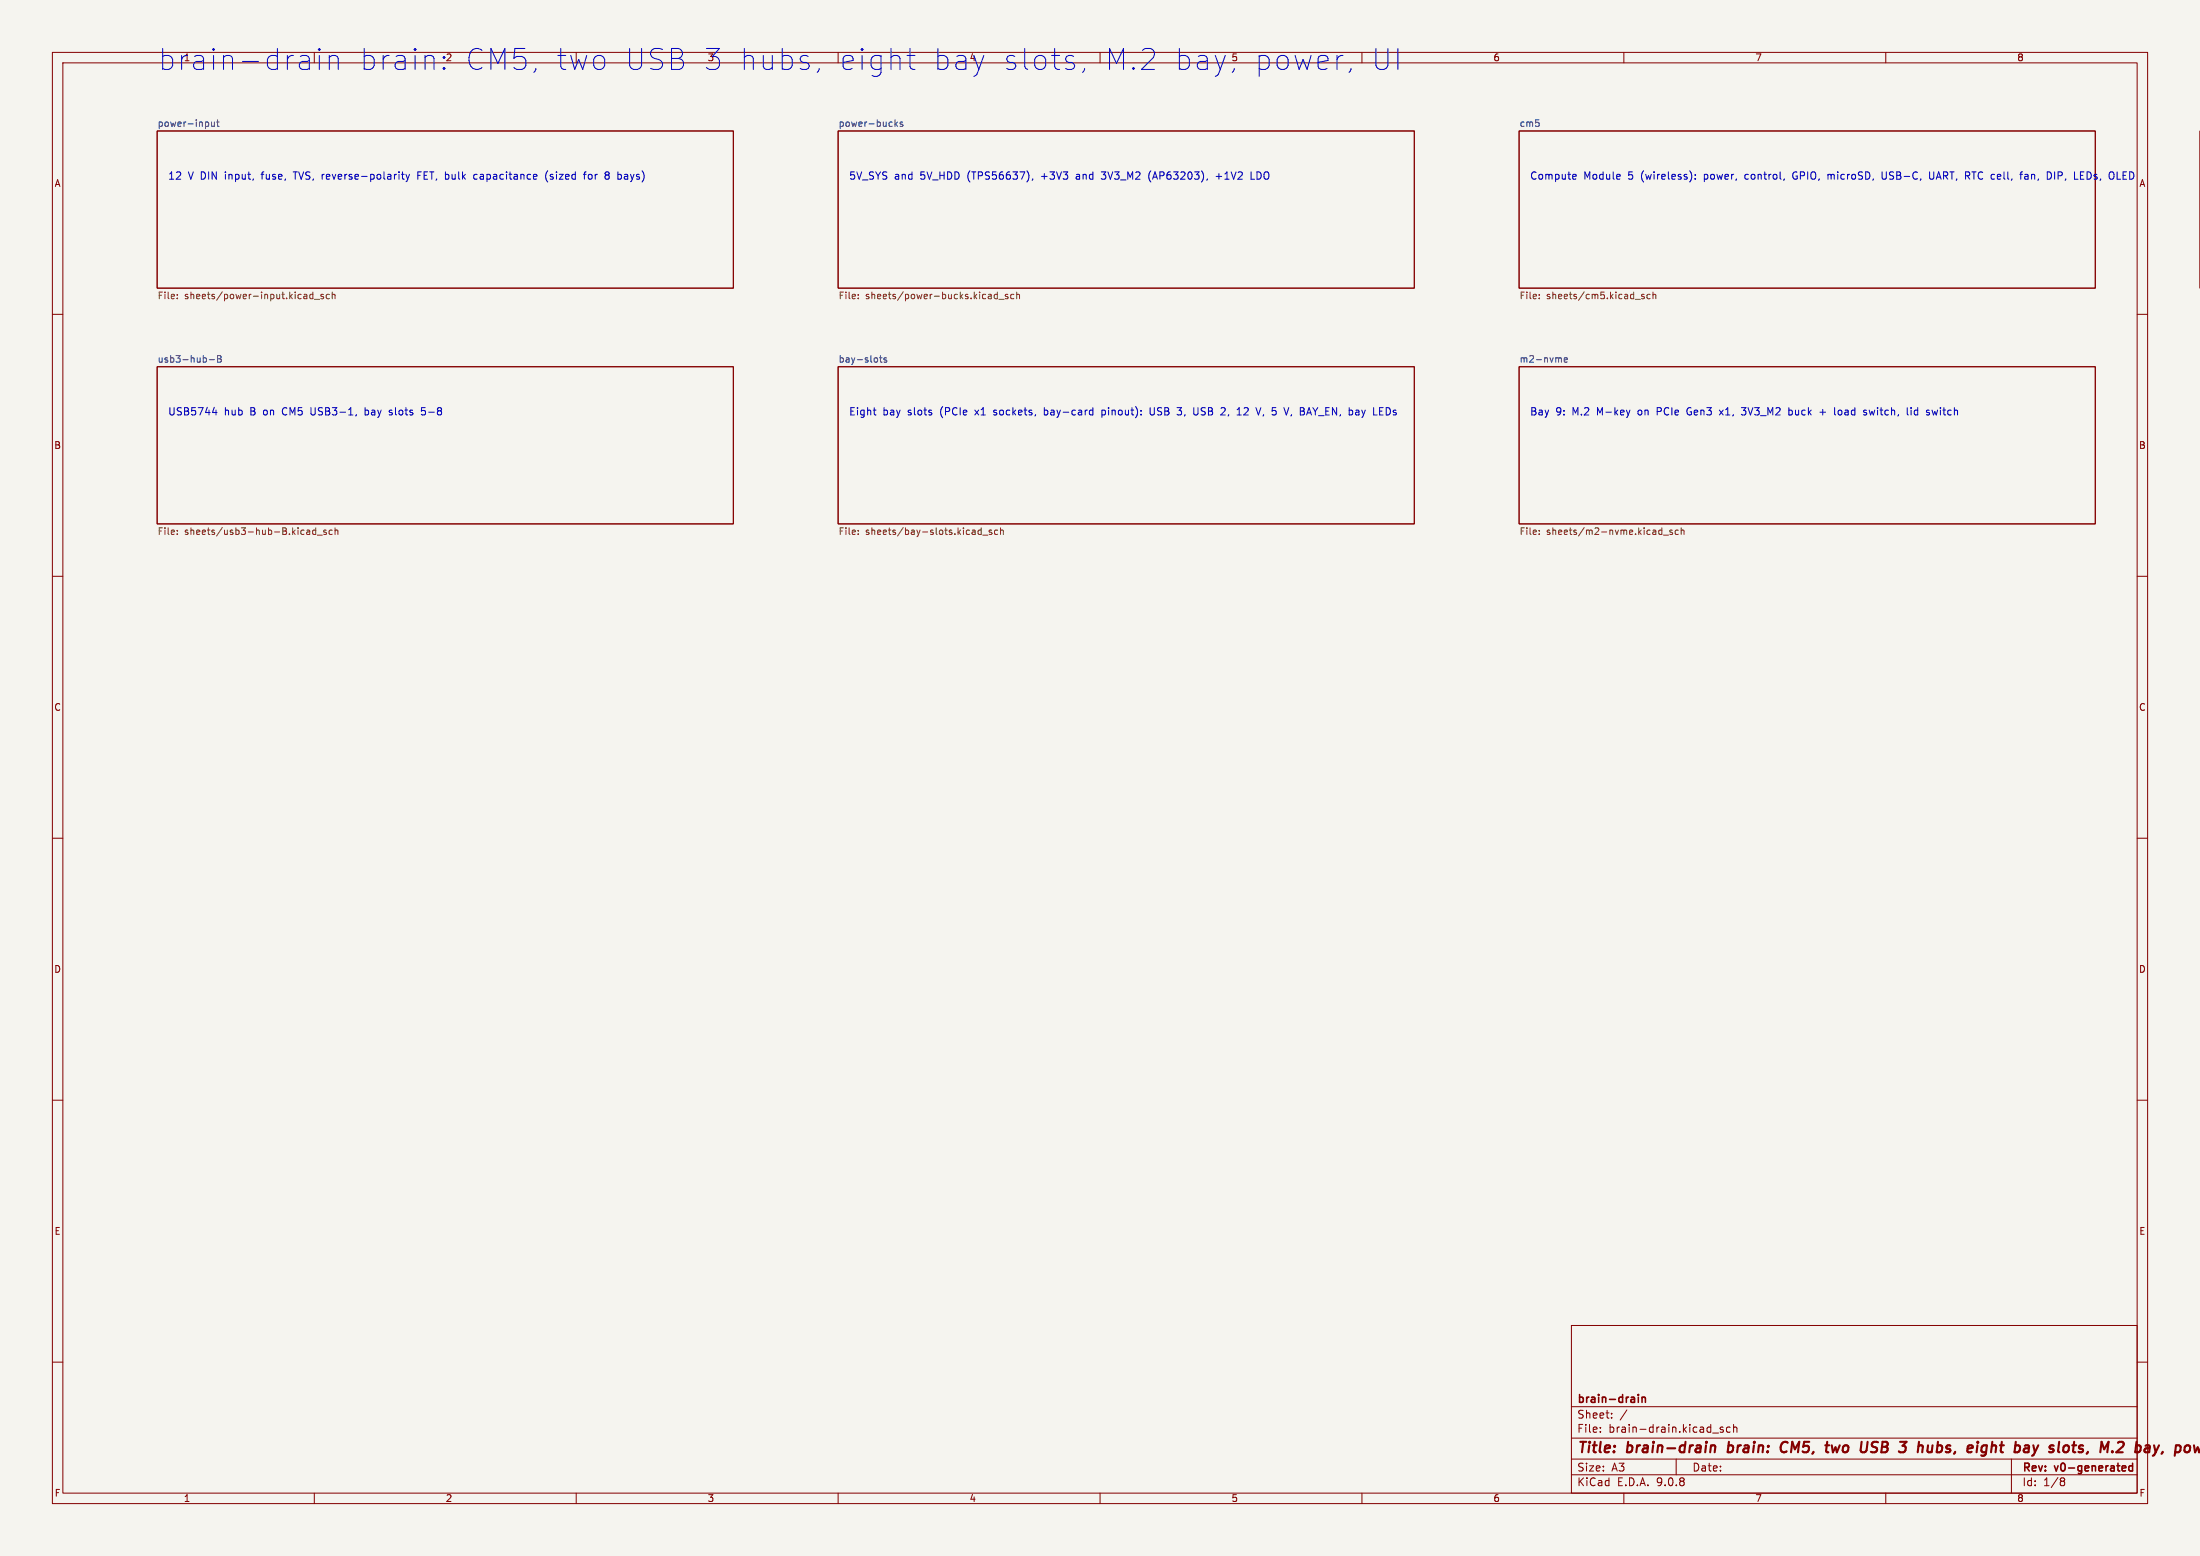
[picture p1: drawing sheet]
<svg xmlns="http://www.w3.org/2000/svg" width="420mm" height="297mm" viewBox="0 0 420 297" stroke-linecap="round" stroke-linejoin="round" font-family="sans-serif">
<path d="M0 0h420v297h-420z" fill="#f5f4ef" stroke="#f5f4ef" stroke-width=".19"/>
<g fill="none" stroke="#840000" stroke-width=".19">
<path d="M10 10h400v277h-400zM12 12h396v273h-396zM60 10v2M310 10v2M360 10v2M30 25h110v30h-110zM160 25h110v30h-110zM290 25h110v30h-110zM420 25v30M10 60h2M30 70h110v30h-110zM160 70h110v30h-110z"/>
<path d="M290 70h110v30h-110zM408 60h2M10 110h2M408 110h2M10 160h2M408 160h2M10 210h2M408 210h2M300 253h108v32h-108zM10 260h2M300 278.5h108M300 274.5h108"/>
<path d="M300 268.5h108M305.5 273.2v.2M305.5 272.5v.1M307.7 270.5v.2M307.7 269.8v.1M310.6 269.1l-1.3 1.9M320 278.5v3M326.9 273.5h1.2M328.9 272.5l-.3-.1-.2 .2v.2l.5 .2v.3h-.5M330.3 272.5l-.4-.1-.3 .3 .1 .6h.6M330.9 272.5l.3-.1 .3 .1 .1 .9M330.9 271.9v1.5"/>
<path d="M384 278.5v6.5M408 260h2M60 285v2M110 285v2M160 285v2M210 285v2M260 285v2M300 281.5h108M310 285v2M360 285v2M393.6 282.7h.3M393.9 282.7l.2 .2 .1 .4-.2 .2-.4 .1"/>
<path d="M394.2 282.4l-.3 .3"/>
</g>
<path d="M312.8 266.2v.1M312.8 266.7v1M313.5 266.7v1M313.5 266.8l.2-.1 .3 .1 .1 .9M407.1 279.3v1.5M407.1 279.9l-.4-.1-.3 .3 .1 .6h.6" fill="none" stroke="#840000" stroke-width=".3"/>
<g fill="none" stroke="#840000" stroke-width=".4">
<path d="M326.6 276.1a.49 .49 0 0 1 .9 .1l-.2 1M326.6 275.9l-.1 1.3M329.8 277.1l.2 .1M330.1 275.2l-.3 2M340.9 275.2a1.07 1.07 0 0 0-.9 .8 1.07 1.07 0 0 0 .5 1.2l.5-.1M348.5 275.9h.7M348.9 277.2h.1M349.7 275.9l.2 1.3 .5-.9M357.2 277.1l.7 .1M357.8 275.2l-.2 .1a.46 .46 0 0 0-.3 .5 .46 .46 0 0 0 .4 .4l.3 .1M369.7 277.1l.6 .1M370 275.2l-.3 2"/>
<path d="M370.5 275.9l-.6 .1M379.1 275.9l.2 .1M379.3 275.9l-.2 1.6M380.3 275.2l-.2 2M380.5 275.9l-.3 .2M397 276.4l.4 .1 .3 .3-.2 .3-.5 .1M397 276h.7M407.6 277.1h.8M407.9 275.2l-.3 2M408.4 275.9l-.6 .1M415.3 277.1l.5 .1M415.4 275.9l-.2 2"/>
<path d="M416 275.9l-.6 .1"/>
</g>
<g fill="none" stroke="#006464" stroke-width=".19">
<path d="M39.8 23.4v.6M40.4 23.3v.8h.3l.2-.1M40.9 23.3v.8M41.3 23.3h.5M41.5 22.9v1.1l.3 .1M170.9 22.9v1.2M171 23.7l.3 .4M171.3 23.3l-.4 .5M172.3 23.4l-.3-.1-.2 .2 .1 .2 .4 .1v.3h-.5M40 68.7h.9M41.5 67.9h.5l.2 .2-.2 .4 .2 .1 .1 .3-.3 .2h-.5zM41.5 68.5h.5"/>
<path d="M167.9 68.3h.5M168.1 67.9v1.1l.3 .1M169.2 68.4l-.3-.1-.2 .2 .1 .2 .4 .1v.3h-.5M297.9 68.3l.2 .2v.6M298.6 68.7l.6-.1v-.2l-.4-.1-.2 .2 .1 .6h.5"/>
</g>
<g fill="none" stroke="#725600" stroke-width=".19">
<path d="M33.8 56.9v.1M33.8 56.2v.2M59.7 56.2h-.3l-.3 .2 .1 .6h.5M59.7 55.8v1.2M60 57.1h1M61.7 56.2h-.3l-.2 .2 .1 .1 .4 .2v.3h-.5M62.9 56.2h-.4l-.2 .2 .1 .6h.5M63.4 56.3l.2-.1h.3l.1 .8M63.4 55.8v1.2M163.8 56.9v.1M163.8 56.2v.2M189.8 56.8l.2 .2h.4"/>
<path d="M190.4 55.8v1.2M190.4 56.2h-.4l-.2 .2M190.7 57.1h1M192.4 56.2h-.3l-.2 .2 .1 .1 .4 .2v.3h-.5M193.5 56.2h-.3l-.3 .2 .2 .6h.4M194.1 56.3l.2-.1h.3v.8M194.1 55.8v1.2M293.8 56.9v.1M293.8 56.2v.2M312.2 57.1h.9M313.9 56.2h-.3l-.2 .2v.1l.5 .2v.3h-.5M315 56.2h-.3l-.3 .2 .1 .6h.5"/>
<path d="M315.6 56.3l.1-.1h.3l.1 .8M315.6 55.8v1.2M33.8 101.2v.2M33.8 101.9v.1M58.7 101.2l.4 .2v.6M59.1 102h-.4M59.1 101.5h-.4M60.3 101.2h-.4l-.2 .2 .1 .6h.5M60.3 100.8v1.2M60.6 102.1h.9M62.3 101.2h-.3l-.2 .2 .1 .1 .4 .2v.3h-.5M63.4 101.2h-.3l-.3 .2 .1 .6h.5"/>
<path d="M64 101.3l.1-.1h.4v.8M64 100.8v1.2M163.8 101.2v.2M163.8 101.9v.1M186.8 102h.5M186.8 101.2h.5M187.3 100.8v1.2M187.6 102.1h1M189.3 101.2h-.3l-.2 .2 .1 .1 .4 .2v.3h-.5M190.5 101.2h-.4l-.2 .2 .1 .6h.5M191 101.3l.2-.1h.3v.8M191 100.8v1.2"/>
<path d="M293.8 101.2v.2M293.8 101.9v.1M317.1 101.2h.2M317.3 100.8v1.2M317.3 102h-.2M317.6 102.1h.9M319.2 101.2h-.3l-.1 .2v.1l.4 .2v.3h-.4M320.4 101.2h-.4l-.2 .2 .1 .6h.5M320.9 101.3l.2-.1h.3l.1 .8M320.9 100.8v1.2"/>
</g>
<g fill="none" stroke="#0000c2" stroke-width=".19">
<path d="M57.7 10.6h.8l.4 .2 .2 .4v2.1M59.1 13.1l-.4 .2h-1M59.1 11.5l-.4 .2h-1M61 9.3v.3M61 10.6v2.7M61 9.3l-.2 .1 .2 .2M61 9.3l.1 .1-.1 .2M62.9 11a.99 .99 0 0 1 1.7 .2v2.1M62.9 10.6v2.7M84.8 12.9l.2 .2-.2 .2M84.8 12.9l-.2 .2 .2 .2M84.8 12.9v.4"/>
<path d="M115.2 11l.2 .3v1.2l-.2 .4M153.9 11.9l.4 .2 .2 .4-.2 .6-.4 .2M153.9 10.6l.4 .2M171.2 10.6l.4 .2 .2 .4v2.1M173.1 10.6h1.6M185.9 10.6l1 2.7M186.5 14.2l-.6 .4M205 10.8l-.4-.2h-.6l-.4 .2-.2 .4 .2 .5 1.4 .4 .1 .4-.1 .6-.4 .2h-.8l-.4-.2M232 10.6l1 2.7M233 13.3l-.4 .9-.6 .4M233.9 10.6l-.9 2.7M253.3 10.8l.2 .7-1.9 .4"/>
<path d="M255.2 10.6v2.7M256 10.6l-.6 .4-.2 .3M265 9.3v3.2l-.4 .6-.4 .2h-.8M266.9 9.3v4M76.2 32.8v.1M76.6 33.3h.6M76.8 32.8v1.2l.4 .2M77.5 33.3l.3 .9M77.8 34.2l-.3 .5M78.2 33.3l-.4 .9M79.8 33.5h.4M80.4 32.8h-.6v1.4"/>
<path d="M91.1 33.3h-.4l-.3 .2 .2 .6h.5M104.6 32.6a1.61 1.61 0 0 0 0 2.1M111.4 33.3h.5M111.9 32.8l-.3 .2v1.2M112.4 33.3l-.1 .2 .1 .6M116 32.8l.3 .3-.3 .3 .2 .1 .1 .4-.3 .3M119.4 33.3h-.2M119.4 33.7l-.2 .2 .2 .3M196.4 33.2v.9M197.2 34.1l-.2 .3M210.2 32.8h.9M210.2 34.1l.2 .1"/>
<path d="M219.6 32.7a1.65 1.65 0 0 0 0 2M230.5 34.1l-.1 .2M232.2 33.7h1M238.8 32.8v1.4h.7M300.4 33.3h.4l.1 .3-.7 .1M300.8 34.1l-.4 .1M322.8 33l.2 .5-.2 .8M323.6 34.1v.1M323.6 33.3v.2M340.6 34.1l-.1 .3M342.4 33l-.2 .4 .2 .6M349 33.3v.9"/>
<path d="M349.4 33.3l-.4 .1M359.3 32.8v1.1l.1 .2 .4 .1M368.4 32.8v1.1l.2 .3 .4-.1M385.6 33.3h.5M386.1 32.8l-.3 .2v1.2M387 33.3h-.4M387 33.7h-.3l-.2 .2 .1 .2 .4 .1M391.2 32.8a.75 .75 0 0 1 .4 .7 .75 .75 0 0 1-.4 .7M397.2 33.5h.4M397.8 32.8h-.6v1.4h.6M404.2 32.8v1.4h.6M40.6 78.7h.8"/>
<path d="M41.2 78.3v.9M68 79.1l-.1 .3M69.7 77.8v1.4M69.7 79.1l.1 .1M69.8 78.3h-.1M74.3 79.1l.4 .1M74.7 78.3l-.4 .2 .1 .2h.3M80.4 79.1l.6 .1M81.2 77.8h-.7l-.1 .7 .6-.2M166.7 78.3h.5M167 79.1l.2 .1M199.4 77.8v1.4"/>
<path d="M199.4 79.1l.1 .1M199.5 78.3h-.1M208.1 78.3h.5M208.1 79.1h.5M208.6 77.8v1.4M210.4 79.1l.4 .1M210.4 78.3v1.4M210.8 78.3h-.4M219.6 77.8v1.1l.1 .2 .4 .1M224.7 77.8h.9l-.5 .5 .3 .1M225.4 79.1l-.5 .1M228.7 77.8v1.1l-.3 .3-.4-.1"/>
<path d="M233 79.2h.9M233.8 77.9v.5M236.2 79.2h.8M238.2 78.4l-.8 .8h.9M240.7 77.8l-.5 1.4M241.2 79.2l-.1 .2M263.4 79.2h.6M263.4 77.8h.6M311.2 78.3l-.4 .9M322.2 78l-.2 .4 .2 .6M328.2 78.3l.8 .9M329 78.3l-.8 .9"/>
<path d="M332.4 79.1l.6 .1M332.4 77.8h.9l-.5 .5h.2M341.5 78.3h.4l.2 .1M341.5 77.8v1.4M342.1 79.1l-.2 .1-.4-.1M347.4 78.7h1.1M348 78.1v1.1M350.2 77.8v1.2l.2 .2M351.4 78.3h-.4l-.1 .2 .1 .6 .4 .1M356 78.3h.3M356 78.7l.3 .1 .1 .2-.2 .2h-.3M356.8 78.3l.3 .9"/>
<path d="M364.1 77.8v1.2l.2 .2M364.8 77.8v.1M364.8 78.3v.9M368.8 78.3l.3 .9 .3-.7"/>
</g>
<g font-size="5.6" fill="#0000c2">
<text x="30" y="13.8">brain-drain</text>
<text x="68.1" y="13.8">brain:</text>
<text x="88" y="13.8">CM5, two</text>
<text x="117.8" y="13.8">USB 3 hubs,</text>
<text x="157.7" y="13.8">eight</text>
<text x="175.3" y="13.8">bay</text>
<text x="188.2" y="13.8">slots,</text>
<text x="207.3" y="13.8">M.2 bay,</text>
<text x="235.2" y="13.8">power,</text>
<text x="257.2" y="13.8">UI</text>
</g>
<g font-size="2.8" fill="#840000">
<text x="301" y="277.9">Title:</text>
<text x="310.6" y="277.9">brain-drain</text>
<text x="330.7" y="277.9">brain:</text>
<text x="341.6" y="277.9">CM5,</text>
<text x="351" y="277.9">two</text>
<text x="358.4" y="277.9">USB</text>
<text x="366.7" y="277.9">3</text>
<text x="371" y="277.9">hubs,</text>
<text x="381.3" y="277.9">eight</text>
<text x="391" y="277.9">bay</text>
<text x="398.5" y="277.9">slots,</text>
<text x="409" y="277.9">M.2</text>
<text x="416.5" y="277.9">bay</text>
</g>
<g font-size="2.1" fill="#840000">
<text x="301" y="268.2">brain-drain</text>
<text x="301" y="273.7">File:</text>
<text x="301" y="271">Sheet:</text>
<text x="307.1" y="273.7">brain-drain.kicad_sch</text>
<text x="301" y="281.1">Size:</text>
<text x="307.6" y="281.1">A3</text>
<text x="323" y="281.1">Date:</text>
<text x="386" y="281.3">Rev:</text>
<text x="392.4" y="281.3">v0-generated</text>
<text x="301" y="283.9">KiCad</text>
<text x="308.7" y="283.9">E.D.A.</text>
<text x="316.3" y="283.9">9.0.8</text>
<text x="386" y="283.9">Id:</text>
<text x="390.1" y="283.9">1/8</text>
</g>
<g font-size="1.9" fill="#0000c2">
<text x="32" y="34.6">12</text>
<text x="35.9" y="34.6">V DIN</text>
<text x="43.1" y="34.6">input,</text>
<text x="50.3" y="34.6">fuse,</text>
<text x="56.6" y="34.6">TVS, reverse-polarity</text>
<text x="80.6" y="34.6">FET, bulk</text>
<text x="91.7" y="34.6">capacitance</text>
<text x="105.5" y="34.6">(sized</text>
<text x="113.1" y="34.6">for</text>
<text x="117.3" y="34.6">8</text>
<text x="119.8" y="34.6">bays)</text>
<text x="162" y="34.6">5V_SYS and</text>
<text x="175.8" y="34.6">5V_HDD</text>
<text x="184.9" y="34.6">(TPS56637),</text>
<text x="199.1" y="34.6">+3V3</text>
<text x="206" y="34.6">and</text>
<text x="211" y="34.6">3V3_M2</text>
<text x="220.1" y="34.6">(AP63203),</text>
<text x="233.2" y="34.6">+1V2</text>
<text x="240" y="34.6">LDO</text>
<text x="292" y="34.6">Compute</text>
<text x="302.3" y="34.6">Module</text>
<text x="310.9" y="34.6">5</text>
<text x="313.5" y="34.6">(wireless):</text>
<text x="325.6" y="34.6">power,</text>
<text x="333.6" y="34.6">control,</text>
<text x="342.9" y="34.6">GPIO,</text>
<text x="349.8" y="34.6">microSD,</text>
<text x="360.3" y="34.6">USB-C,</text>
<text x="369.5" y="34.6">UART, RTC cell,</text>
<text x="387.5" y="34.6">fan,</text>
<text x="392.7" y="34.6">DIP,</text>
<text x="398.1" y="34.6">LEDs,</text>
<text x="404.9" y="34.6">OLED</text>
<text x="32" y="79.6">USB5744</text>
<text x="42.8" y="79.6">hub</text>
<text x="47.8" y="79.6">B on</text>
<text x="54.2" y="79.6">CM5</text>
<text x="59.8" y="79.6">USB3-1,</text>
<text x="70.3" y="79.6">bay</text>
<text x="75.2" y="79.6">slots</text>
<text x="81.5" y="79.6">5-8</text>
<text x="162" y="79.6">Eight</text>
<text x="168.5" y="79.6">bay</text>
<text x="173.4" y="79.6">slots</text>
<text x="179.7" y="79.6">(PCIe</text>
<text x="186.5" y="79.6">x1</text>
<text x="190.2" y="79.6">sockets,</text>
<text x="200" y="79.6">bay-card</text>
<text x="211.2" y="79.6">pinout):</text>
<text x="220.6" y="79.6">USB</text>
<text x="226" y="79.6">3,</text>
<text x="229.2" y="79.6">USB</text>
<text x="234.7" y="79.6">2,</text>
<text x="237.9" y="79.6">12</text>
<text x="241.8" y="79.6">V, 5</text>
<text x="247.5" y="79.6">V, BAY_EN, bay</text>
<text x="265" y="79.6">LEDs</text>
<text x="292" y="79.6">Bay</text>
<text x="297" y="79.6">9:</text>
<text x="300.2" y="79.6">M.2</text>
<text x="305.1" y="79.6">M-key</text>
<text x="313" y="79.6">on</text>
<text x="316.8" y="79.6">PCIe</text>
<text x="322.7" y="79.6">Gen3</text>
<text x="329.2" y="79.6">x1,</text>
<text x="333.6" y="79.6">3V3_M2</text>
<text x="342.7" y="79.6">buck</text>
<text x="351.7" y="79.6">load</text>
<text x="357.5" y="79.6">switch,</text>
<text x="366" y="79.6">lid</text>
<text x="369.9" y="79.6">switch</text>
</g>
<g font-size="1.8" fill="#0000c2">
<text x="35" y="11.9">1</text>
<text x="85" y="11.9">2</text>
<text x="135" y="11.9">3</text>
</g>
<g font-size="1.8" fill="#840000">
<text x="185" y="11.9">4</text>
<text x="235" y="11.9">5</text>
<text x="285" y="11.9">6</text>
<text x="335" y="11.9">7</text>
<text x="385" y="11.9">8</text>
<text x="10.3" y="35.9">A</text>
<text x="408.3" y="35.9">A</text>
<text x="10.3" y="85.9">B</text>
<text x="408.2" y="85.9">B</text>
<text x="10.3" y="135.9">C</text>
<text x="408.2" y="135.9">C</text>
<text x="10.3" y="185.9">D</text>
<text x="408.2" y="185.9">D</text>
<text x="10.3" y="235.9">E</text>
<text x="408.3" y="235.9">E</text>
<text x="10.3" y="285.9">F</text>
<text x="35" y="286.9">1</text>
<text x="85" y="286.9">2</text>
<text x="135" y="286.9">3</text>
<text x="185" y="286.9">4</text>
<text x="235" y="286.9">5</text>
<text x="285" y="286.9">6</text>
<text x="335" y="286.9">7</text>
<text x="385" y="286.9">8</text>
<text x="408.3" y="285.9">F</text>
</g>
<g font-size="1.8" fill="#006464">
<text x="30" y="24.3">power-input</text>
<text x="160" y="24.3">power-bucks</text>
<text x="290" y="24.3">cm5</text>
<text x="30" y="69.3">usb3-hub-B</text>
<text x="160" y="69.3">bay-slots</text>
<text x="290" y="69.3">m2-nvme</text>
</g>
<g font-size="1.8" fill="#725600">
<text x="30" y="57.4">File:</text>
<text x="35.2" y="57.4">sheets/power-input.kicad_sch</text>
<text x="160" y="57.4">File:</text>
<text x="165.2" y="57.4">sheets/power-bucks.kicad_sch</text>
<text x="290" y="57.4">File:</text>
<text x="295.2" y="57.4">sheets/cm5.kicad_sch</text>
<text x="30" y="102.4">File:</text>
<text x="35.2" y="102.4">sheets/usb3-hub-B.kicad_sch</text>
<text x="160" y="102.4">File:</text>
<text x="165.2" y="102.4">sheets/bay-slots.kicad_sch</text>
<text x="290" y="102.4">File:</text>
<text x="295.2" y="102.4">sheets/m2-nvme.kicad_sch</text>
</g>
</svg>
